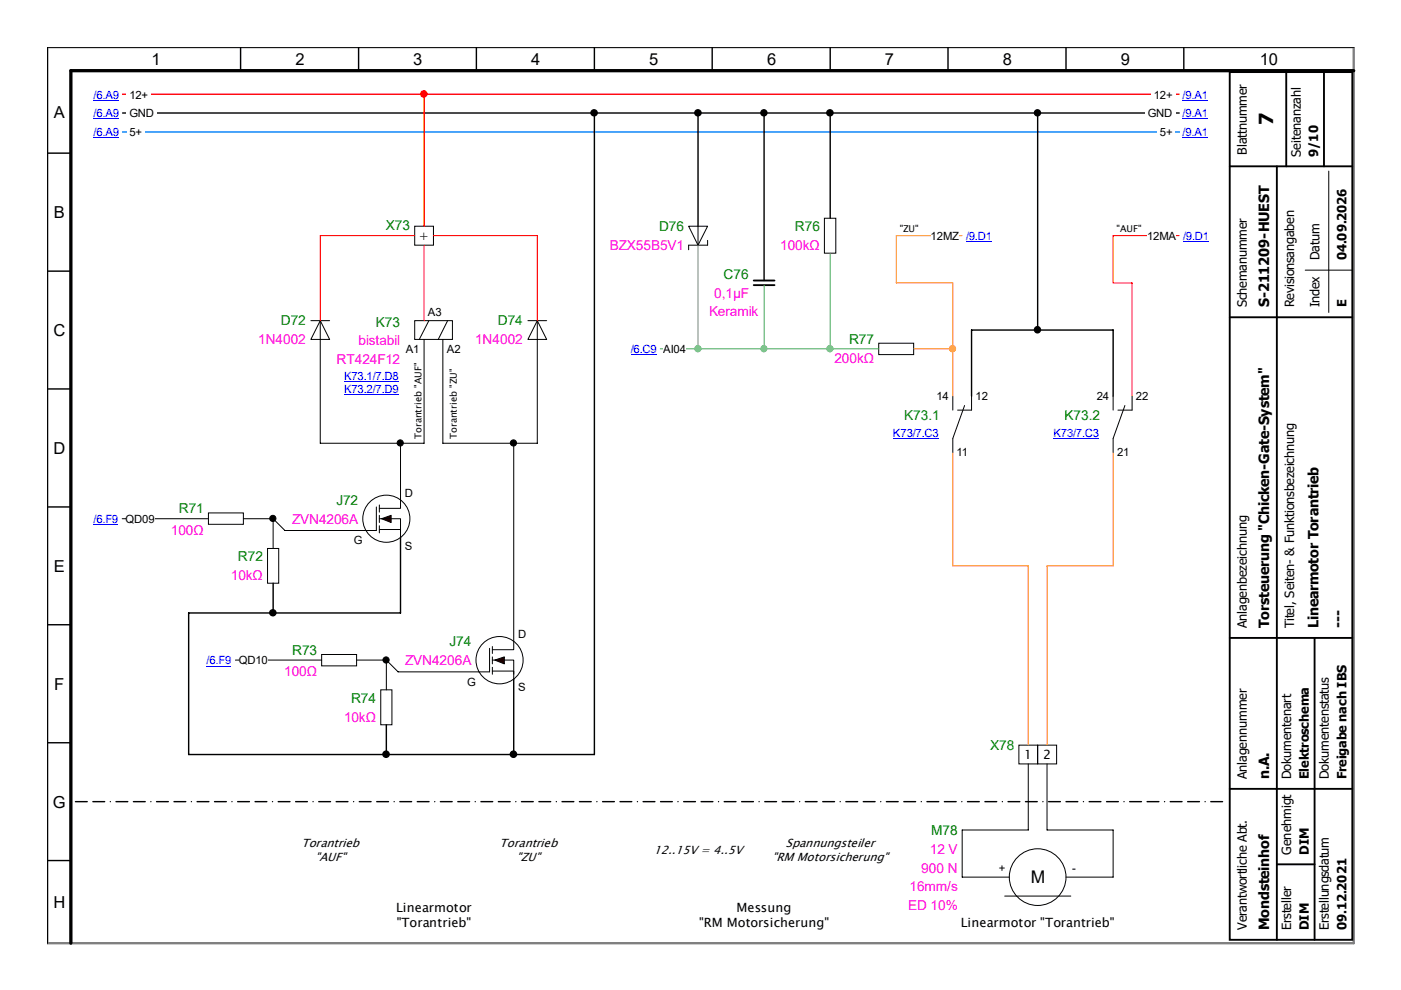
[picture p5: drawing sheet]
<svg xmlns="http://www.w3.org/2000/svg" width="297mm" height="210mm" viewBox="0 0 297 210" stroke-linecap="round" stroke-linejoin="round" font-family="sans-serif">
<path d="M16 170h244" fill="none" stroke="#000" stroke-width=".3" stroke-dasharray="2.5 1.2 2.5 1.2 0 1.2"/>
<path d="M26 20h224" fill="none" stroke="#f00" stroke-width=".3"/>
<g fill="#fff">
<path d="M26.8 18.7h5.2v2.6h-5.2z"/>
<path d="M244 18.7h5.2v2.6h-5.2z"/>
</g>
<path d="M26 24h224" fill="none" stroke="#000" stroke-width=".3"/>
<g fill="#fff">
<path d="M26.8 22.7h6.5v2.6h-6.5z"/>
<path d="M242.7 22.7h6.5v2.6h-6.5z"/>
</g>
<path d="M26 28h224" fill="none" stroke="#0080ff" stroke-width=".3"/>
<g fill="#fff">
<path d="M26.8 26.7h3.8v2.6h-3.8z"/>
<path d="M245.3 26.7h3.8v2.6h-3.8z"/>
</g>
<g fill="none" stroke="#000" stroke-width=".21">
<path d="M87.9 48h4v4h-4zM65.9 68h4M67.9 68l2 4h-4zM67.9 68v4M87.9 68h8v4h-8zM90.9 68l-2 4M94.9 68l-2 4M111.9 68h4M113.9 68l2 4h-4zM113.9 68v4M79.8 107.5v5h-2.3M80.4 107.1v1.5"/>
<path d="M80.4 109.3v1.5M80.4 111.5v1.5"/>
<circle cx="81.9" cy="110" r="5"/>
</g>
<path d="M87.9 50h-20v18M89.9 52v16" fill="none" stroke="#f00" stroke-width=".21"/>
<path d="M80.9 110l2-.7v1.5z" fill="#400000"/>
<g fill="none" stroke="#000" stroke-width=".21">
<path d="M67.9 72v22h22v-22M93.9 72v22h20v-22M44.2 108.8h7.4v2.4h-7.4zM56.7 116.3h2.4v7.4h-2.4zM80.4 112.3h4.5v1.7M80.4 110h4.5v3M80.9 110l2-.7v1.5zM84.9 106v1.8h-4.5M103.8 137.5v5h-2.3M104.4 137.1v1.5M104.4 139.3v1.5M104.4 141.5v1.5"/>
<circle cx="105.9" cy="140" r="5"/>
</g>
<path d="M104.9 140l2-.7v1.5z" fill="#400000"/>
<g fill="none" stroke="#000" stroke-width=".21">
<path d="M25.9 110h18.3M51.6 110h6.3M57.9 110l2.5 2.5h17.1M57.9 110v6.3M68.2 138.8h7.4v2.4h-7.4zM75.6 140h6.3M81.9 140l2.5 2.5h17.1M81.9 140v6.3M104.4 140h4.5v3M104.9 140l2-.7v1.5zM108.9 136v1.8h-4.5M80.7 146.3h2.4v7.4h-2.4z"/>
<path d="M104.4 142.3h4.5v1.7"/>
<circle cx="57.8" cy="109.9" r=".65"/>
<circle cx="81.9" cy="139.9" r=".65"/>
</g>
<g fill="#000">
<circle cx="57.8" cy="109.9" r=".65"/>
<circle cx="81.9" cy="139.9" r=".65"/>
</g>
<path d="M84.9 114v16h-27v-6.3M108.9 144v16h-27v-6.3" fill="none" stroke="#000" stroke-width=".3"/>
<path d="M26.6 108.7h6.2v2.6h-6.2z" fill="#fff"/>
<path d="M49.9 140h18.3" fill="none" stroke="#000" stroke-width=".21"/>
<path d="M50.6 138.7h6.2v2.7h-6.2z" fill="#fff"/>
<g fill="none" stroke="#000" stroke-width=".3">
<path d="M126 24v136h-17.1M220 24v46M206 84v-14h30v14M57.9 130h-17.9v30h41.9"/>
<circle cx="126" cy="23.9" r=".65"/>
<circle cx="220" cy="23.9" r=".64"/>
<circle cx="220" cy="69.9" r=".64"/>
<circle cx="57.9" cy="129.9" r=".64"/>
<circle cx="81.9" cy="159.9" r=".65"/>
<circle cx="108.9" cy="159.9" r=".65"/>
</g>
<g fill="#000">
<circle cx="126" cy="23.9" r=".65"/>
<circle cx="220" cy="23.9" r=".64"/>
<circle cx="220" cy="69.9" r=".64"/>
<circle cx="84.9" cy="93.9" r=".65"/>
<circle cx="108.9" cy="93.9" r=".65"/>
<circle cx="57.9" cy="129.9" r=".64"/>
<circle cx="81.9" cy="159.9" r=".65"/>
<circle cx="108.9" cy="159.9" r=".65"/>
</g>
<g fill="none" stroke="#000" stroke-width=".21">
<path d="M84.9 94v12M108.9 94v42M202 84v3M204.5 86l-2.5 7v3M206 84v3h-3M236 84v3M238.5 86l-2.5 7v3M240 84v3h-3M216 158h4v4h-4zM220 158h4v4h-4zM218 162v14h-14v10h10M222 162v14h14v10h-10"/>
<path d="M213 190h14"/>
<circle cx="84.9" cy="93.9" r=".65"/>
<circle cx="108.9" cy="93.9" r=".65"/>
<circle cx="220" cy="186" r="6"/>
</g>
<path d="M202 96v24h16v38M236 96v24h-14v38" fill="none" stroke="#ff8000" stroke-width=".21"/>
<path d="M91.9 50h22v18" fill="none" stroke="#f00" stroke-width=".21"/>
<path d="M89.9 20v28" fill="none" stroke="#f00" stroke-width=".3"/>
<circle cx="89.9" cy="19.9" r=".65" fill="#f00"/>
<circle cx="89.9" cy="19.9" r=".65" fill="none" stroke="#f00" stroke-width=".3"/>
<path d="M174.8 46.3h2.4v7.4h-2.4zM186.3 72.8h7.4v2.4h-7.4z" fill="none" stroke="#000" stroke-width=".21"/>
<g fill="none" stroke="#000" stroke-width=".3">
<path d="M176 24v22.3"/>
<circle cx="176" cy="23.9" r=".65"/>
</g>
<circle cx="176" cy="23.9" r=".65" fill="#000"/>
<path d="M176 53.7v20.3h-36" fill="none" stroke="#3cb370" stroke-width=".21"/>
<path d="M140.6 72.7h4.9v2.7h-4.9z" fill="#fff"/>
<path d="M176 74h10.3" fill="none" stroke="#3cb370" stroke-width=".21"/>
<circle cx="176" cy="73.9" r=".65" fill="#3cb370"/>
<g fill="none" stroke="#3cb370" stroke-width=".21">
<path d="M162 60.5v13.5"/>
<circle cx="176" cy="73.9" r=".65"/>
</g>
<path d="M159.8 59.5h4.4M159.8 60.5h4.4" fill="none" stroke="#000" stroke-width=".4"/>
<g fill="none" stroke="#000" stroke-width=".3">
<path d="M162 24v35.5"/>
<circle cx="162" cy="23.9" r=".64"/>
</g>
<circle cx="162" cy="23.9" r=".64" fill="#000"/>
<circle cx="162" cy="73.9" r=".65" fill="#3cb370"/>
<circle cx="162" cy="73.9" r=".65" fill="none" stroke="#3cb370" stroke-width=".21"/>
<path d="M204 50h-14v10h12v24" fill="none" stroke="#ff8000" stroke-width=".21"/>
<path d="M197.3 48.7h5.9v2.7h-5.9z" fill="#fff"/>
<path d="M193.7 74h8.3" fill="none" stroke="#ff8000" stroke-width=".21"/>
<circle cx="202" cy="73.9" r=".65" fill="#ff8000"/>
<circle cx="202" cy="73.9" r=".65" fill="none" stroke="#ff8000" stroke-width=".21"/>
<path d="M250 50h-14v10h4v24" fill="none" stroke="#f00" stroke-width=".21"/>
<path d="M243.2 48.7h6.2v2.7h-6.2z" fill="#fff"/>
<path d="M146 48h4l-2 4zM148 48v4M150 51v1h-4v1" fill="none" stroke="#000" stroke-width=".21"/>
<g fill="none" stroke="#000" stroke-width=".3">
<path d="M148 24v24"/>
<circle cx="148" cy="23.9" r=".65"/>
</g>
<circle cx="148" cy="23.9" r=".65" fill="#000"/>
<path d="M148 52v22" fill="none" stroke="#3cb370" stroke-width=".21"/>
<circle cx="148" cy="73.9" r=".66" fill="#3cb370"/>
<circle cx="148" cy="73.9" r=".66" fill="none" stroke="#3cb370" stroke-width=".21"/>
<path d="M72.9 78.4h11.6v2.8h-11.6z" fill="#fff"/>
<path d="M72.9 80.9h11.6" fill="none" stroke="#00f" stroke-width=".21"/>
<path d="M72.9 81.1h11.6v2.8h-11.6z" fill="#fff"/>
<path d="M72.9 83.7h11.6" fill="none" stroke="#00f" stroke-width=".21"/>
<path d="M189.3 90.5h9.7v2.8h-9.7z" fill="#fff"/>
<path d="M189.3 93h9.7" fill="none" stroke="#00f" stroke-width=".21"/>
<path d="M223.3 90.5h9.8v2.8h-9.8z" fill="#fff"/>
<path d="M223.3 93h9.7" fill="none" stroke="#00f" stroke-width=".21"/>
<path d="M19.9 18.7h5.4v2.8h-5.4z" fill="#fff"/>
<path d="M19.9 21.3h5.4" fill="none" stroke="#00f" stroke-width=".21"/>
<path d="M250.7 18.7h5.5v2.8h-5.5z" fill="#fff"/>
<path d="M250.7 21.3h5.5" fill="none" stroke="#00f" stroke-width=".21"/>
<path d="M19.9 22.7h5.4v2.7h-5.4z" fill="#fff"/>
<path d="M19.9 25.2h5.4" fill="none" stroke="#00f" stroke-width=".21"/>
<path d="M250.7 22.7h5.5v2.7h-5.5z" fill="#fff"/>
<path d="M250.7 25.2h5.5" fill="none" stroke="#00f" stroke-width=".21"/>
<path d="M19.9 26.7h5.4v2.8h-5.4z" fill="#fff"/>
<path d="M19.9 29.3h5.4" fill="none" stroke="#00f" stroke-width=".21"/>
<path d="M250.7 26.7h5.5v2.8h-5.5z" fill="#fff"/>
<path d="M250.7 29.3h5.5" fill="none" stroke="#00f" stroke-width=".21"/>
<path d="M19.9 108.7h5.2v2.8h-5.2z" fill="#fff"/>
<path d="M19.9 111.3h5.2" fill="none" stroke="#00f" stroke-width=".21"/>
<path d="M43.8 138.7h5.2v2.7h-5.2z" fill="#fff"/>
<path d="M43.8 141.2h5.2" fill="none" stroke="#00f" stroke-width=".21"/>
<path d="M133.7 72.7h5.5v2.7h-5.5z" fill="#fff"/>
<path d="M133.7 75.2h5.5" fill="none" stroke="#00f" stroke-width=".21"/>
<path d="M204.8 48.7h5.6v2.7h-5.6z" fill="#fff"/>
<path d="M204.8 51.2h5.6" fill="none" stroke="#00f" stroke-width=".21"/>
<path d="M250.8 48.7h5.5v2.7h-5.5z" fill="#fff"/>
<path d="M250.8 51.2h5.5" fill="none" stroke="#00f" stroke-width=".21"/>
<path d="M10 10h277v190h-277z" fill="none" stroke="#7f7f7f" stroke-width=".5"/>
<g fill="none" stroke="#000" stroke-width=".3">
<path d="M51 10v5M76 10v5M101 10v5M126 10v5M151 10v5M176 10v5M201 10v5M226 10v5M251 10v5M287 10h-277v190M10 32.5h5M10 57.5h5"/>
<path d="M10 82.5h5M10 107.5h5M10 132.5h5M10 157.5h5M10 182.5h5"/>
</g>
<path d="M287 15h-272v185" fill="none" stroke="#000" stroke-width=".7"/>
<path d="M260.7 15.3h26v184h-26zM272.7 15.3v20M280.7 15.3v20M260.7 35.3h26M270.7 35.3v164M260.7 67.3h26M260.7 135.3h26M278.7 135.3v64M260.7 167.3h26M270.7 183.3h8" fill="none" stroke="#000" stroke-width=".4"/>
<path d="M281.7 36.3v30M276.7 57.3h9.9" fill="none" stroke="#000" stroke-width=".21"/>
<text font-size="4.1" x="269.9" y="26.6" transform="rotate(-90 269.9 26.6)">7</text>
<text font-size="3.7" x="218.5" y="187.2">M</text>
<g font-size="3.5">
<text x="32.1" y="13.7">1</text>
<text x="62.7" y="13.7">2</text>
<text x="87.6" y="13.7">3</text>
<text x="112.6" y="13.7">4</text>
<text x="137.6" y="13.7">5</text>
<text x="162.6" y="13.7">6</text>
<text x="187.6" y="13.7">7</text>
<text x="212.6" y="13.7">8</text>
<text x="237.6" y="13.7">9</text>
<text x="267.1" y="13.7">10</text>
<text x="11.4" y="24.9">A</text>
<text x="11.4" y="46.2">B</text>
<text x="11.3" y="71.2">C</text>
<text x="11.3" y="96.2">D</text>
<text x="11.4" y="121.2">E</text>
<text x="11.5" y="146.2">F</text>
<text x="11.2" y="171.2">G</text>
<text x="11.3" y="192.5">H</text>
</g>
<g font-size="3">
<text x="269.1" y="65.2" transform="rotate(-90 269.1 65.2)">S-211209-HUEST</text>
<text x="269.1" y="133.2" transform="rotate(-90 269.1 133.2)">Torsteuerung &quot;Chicken-Gate-System&quot;</text>
<text x="279.6" y="133.2" transform="rotate(-90 279.6 133.2)">Linearmotor Torantrieb</text>
<text x="284.7" y="133.2" transform="rotate(-90 284.7 133.2)">---</text>
<text x="269.1" y="165.2" transform="rotate(-90 269.1 165.2)">n.A.</text>
<text x="269.1" y="197.2" transform="rotate(-90 269.1 197.2)">Mondsteinhof</text>
</g>
<g font-size="2.9" fill="#008000">
<text x="81.8" y="48.8">X73</text>
<text x="139.7" y="49">D76</text>
<text x="168.5" y="49">R76</text>
<text x="153.4" y="59.1">C76</text>
<text x="59.5" y="69">D72</text>
<text x="79.7" y="69.3">K73</text>
<text x="105.5" y="69">D74</text>
<text x="180" y="73">R77</text>
<text x="191.7" y="89">K73.1</text>
<text x="225.7" y="89">K73.2</text>
<text x="71.3" y="107">J72</text>
<text x="37.9" y="108.8">R71</text>
<text x="50.4" y="119">R72</text>
<text x="95.3" y="137">J74</text>
<text x="61.9" y="138.8">R73</text>
<text x="74.4" y="149">R74</text>
<text x="209.9" y="159">X78</text>
<text x="197.4" y="177">M78</text>
</g>
<g font-size="2.9" fill="#f0f">
<text x="129.3" y="53">BZX55B5V1</text>
<text x="165.4" y="53">100kΩ</text>
<text x="151.4" y="63.1">0,1µF</text>
<text x="150.3" y="67.1">Keramik</text>
<text x="54.7" y="73">1N4002</text>
<text x="71.3" y="77.1">RT424F12</text>
<text x="76" y="73.1">bistabil</text>
<text x="100.8" y="73">1N4002</text>
<text x="177" y="77">200kΩ</text>
<text x="36.2" y="113.3">100Ω</text>
<text x="61.9" y="111">ZVN4206A</text>
<text x="48.9" y="123">10kΩ</text>
<text x="60.2" y="143.3">100Ω</text>
<text x="85.9" y="141">ZVN4206A</text>
<text x="72.9" y="153">10kΩ</text>
<text x="195.3" y="185">900 N</text>
<text x="197.1" y="181">12 V</text>
<text x="192.8" y="189">16mm/s</text>
<text x="192.5" y="193">ED 10%</text>
</g>
<g font-size="2.7">
<text x="264.4" y="32.8" transform="rotate(-90 264.4 32.8)">Blattnummer</text>
<text x="275.8" y="33.2" transform="rotate(-90 275.8 33.2)">Seitenanzahl</text>
<text x="279.5" y="33.2" transform="rotate(-90 279.5 33.2)">9/10</text>
<text x="88.8" y="50.8">+</text>
<text x="279.8" y="55.2" transform="rotate(-90 279.8 55.2)">Datum</text>
<text x="285.5" y="55.2" transform="rotate(-90 285.5 55.2)">04.09.2026</text>
<text x="264.4" y="65.2" transform="rotate(-90 264.4 65.2)">Schemanummer</text>
<text x="274.4" y="65.2" transform="rotate(-90 274.4 65.2)">Revisionsangaben</text>
<text x="279.8" y="65.2" transform="rotate(-90 279.8 65.2)">Index</text>
<text x="285.5" y="65.2" transform="rotate(-90 285.5 65.2)">E</text>
<text x="264.4" y="133.2" transform="rotate(-90 264.4 133.2)">Anlagenbezeichnung</text>
<text x="274.4" y="133.2" transform="rotate(-90 274.4 133.2)">Titel, Seiten- &amp; Funktionsbezeichnung</text>
<text x="217.1" y="161">1</text>
<text x="221.1" y="161">2</text>
<text x="264.4" y="165.2" transform="rotate(-90 264.4 165.2)">Anlagennummer</text>
<text x="273.8" y="165.2" transform="rotate(-90 273.8 165.2)">Dokumentenart</text>
<text x="277.5" y="165.2" transform="rotate(-90 277.5 165.2)">Elektroschema</text>
<text x="281.8" y="165.2" transform="rotate(-90 281.8 165.2)">Dokumentenstatus</text>
<text x="285.5" y="165.2" transform="rotate(-90 285.5 165.2)">Freigabe nach IBS</text>
<text x="273.8" y="181.2" transform="rotate(-90 273.8 181.2)">Genehmigt</text>
<text x="277.5" y="181.2" transform="rotate(-90 277.5 181.2)">DIM</text>
<text x="84" y="193.3">Linearmotor</text>
<text x="84.1" y="196.6">&quot;Torantrieb&quot;</text>
<text x="148.2" y="196.6">&quot;RM Motorsicherung&quot;</text>
<text x="156.1" y="193.3">Messung</text>
<text x="203.7" y="196.6">Linearmotor &quot;Torantrieb&quot;</text>
<text x="264.4" y="197.2" transform="rotate(-90 264.4 197.2)">Verantwortliche Abt.</text>
<text x="273.8" y="197.2" transform="rotate(-90 273.8 197.2)">Ersteller</text>
<text x="277.5" y="197.2" transform="rotate(-90 277.5 197.2)">DIM</text>
<text x="281.8" y="197.2" transform="rotate(-90 281.8 197.2)">Erstellungsdatum</text>
<text x="285.5" y="197.2" transform="rotate(-90 285.5 197.2)">09.12.2021</text>
</g>
<g font-size="2.5">
<text x="63.9" y="179.6">Torantrieb</text>
<text x="105.9" y="179.6">Torantrieb</text>
<text x="166.6" y="179.6">Spannungsteiler</text>
<text x="66.8" y="182.5">&quot;AUF&quot;</text>
<text x="109.5" y="182.5">&quot;ZU&quot;</text>
<text x="138.6" y="181">12..15V = 4..5V</text>
<text x="163.7" y="182.5">&quot;RM Motorsicherung&quot;</text>
</g>
<g font-size="2.4" fill="#00f">
<text x="19.9" y="20.9">/6.A9</text>
<text x="250.7" y="20.9">/9.A1</text>
<text x="19.9" y="24.9">/6.A9</text>
<text x="19.9" y="28.9">/6.A9</text>
<text x="250.7" y="24.9">/9.A1</text>
<text x="250.7" y="28.9">/9.A1</text>
<text x="204.8" y="50.9">/9.D1</text>
<text x="250.8" y="50.9">/9.D1</text>
<text x="133.7" y="74.9">/6.C9</text>
<text x="72.9" y="80.6">K73.1/7.D8</text>
<text x="72.9" y="83.3">K73.2/7.D9</text>
<text x="189.3" y="92.7">K73/7.C3</text>
<text x="223.3" y="92.7">K73/7.C3</text>
<text x="19.9" y="110.9">/6.F9</text>
<text x="43.8" y="140.9">/6.F9</text>
</g>
<g font-size="2.4">
<text x="27.4" y="20.9">12+</text>
<text x="244.6" y="20.9">12+</text>
<text x="27.4" y="24.9">GND</text>
<text x="27.4" y="28.9">5+</text>
<text x="243.3" y="24.9">GND</text>
<text x="245.9" y="28.9">5+</text>
<text x="197.3" y="50.9">12MZ</text>
<text x="243.2" y="50.9">12MA</text>
<text x="90.7" y="67">A3</text>
<text x="86" y="74.9">A1</text>
<text x="94.7" y="74.9">A2</text>
<text x="140.6" y="74.9">AI04</text>
<text x="198.5" y="84.7">14</text>
<text x="206.8" y="84.7">12</text>
<text x="232.5" y="84.7">24</text>
<text x="240.8" y="84.7">22</text>
<text x="202.8" y="96.7">11</text>
<text x="236.9" y="96.7">21</text>
<text x="85.8" y="105.3">D</text>
<text x="26.6" y="110.9">QD09</text>
<text x="75" y="115.4">G</text>
<text x="85.8" y="116.6">S</text>
<text x="109.9" y="135.3">D</text>
<text x="50.6" y="140.9">QD10</text>
<text x="99" y="145.4">G</text>
<text x="109.9" y="146.6">S</text>
<text x="211.7" y="184.9">+</text>
<text x="227.3" y="184.9">-</text>
</g>
<g font-size="2">
<text x="190.8" y="49.2">&quot;ZU&quot;</text>
<text x="236.7" y="49.2">&quot;AUF&quot;</text>
<text x="89.4" y="93.1" transform="rotate(-90 89.4 93.1)">Torantrieb &quot;AUF&quot;</text>
<text x="96.9" y="93.1" transform="rotate(-90 96.9 93.1)">Torantrieb &quot;ZU&quot;</text>
</g>
</svg>
